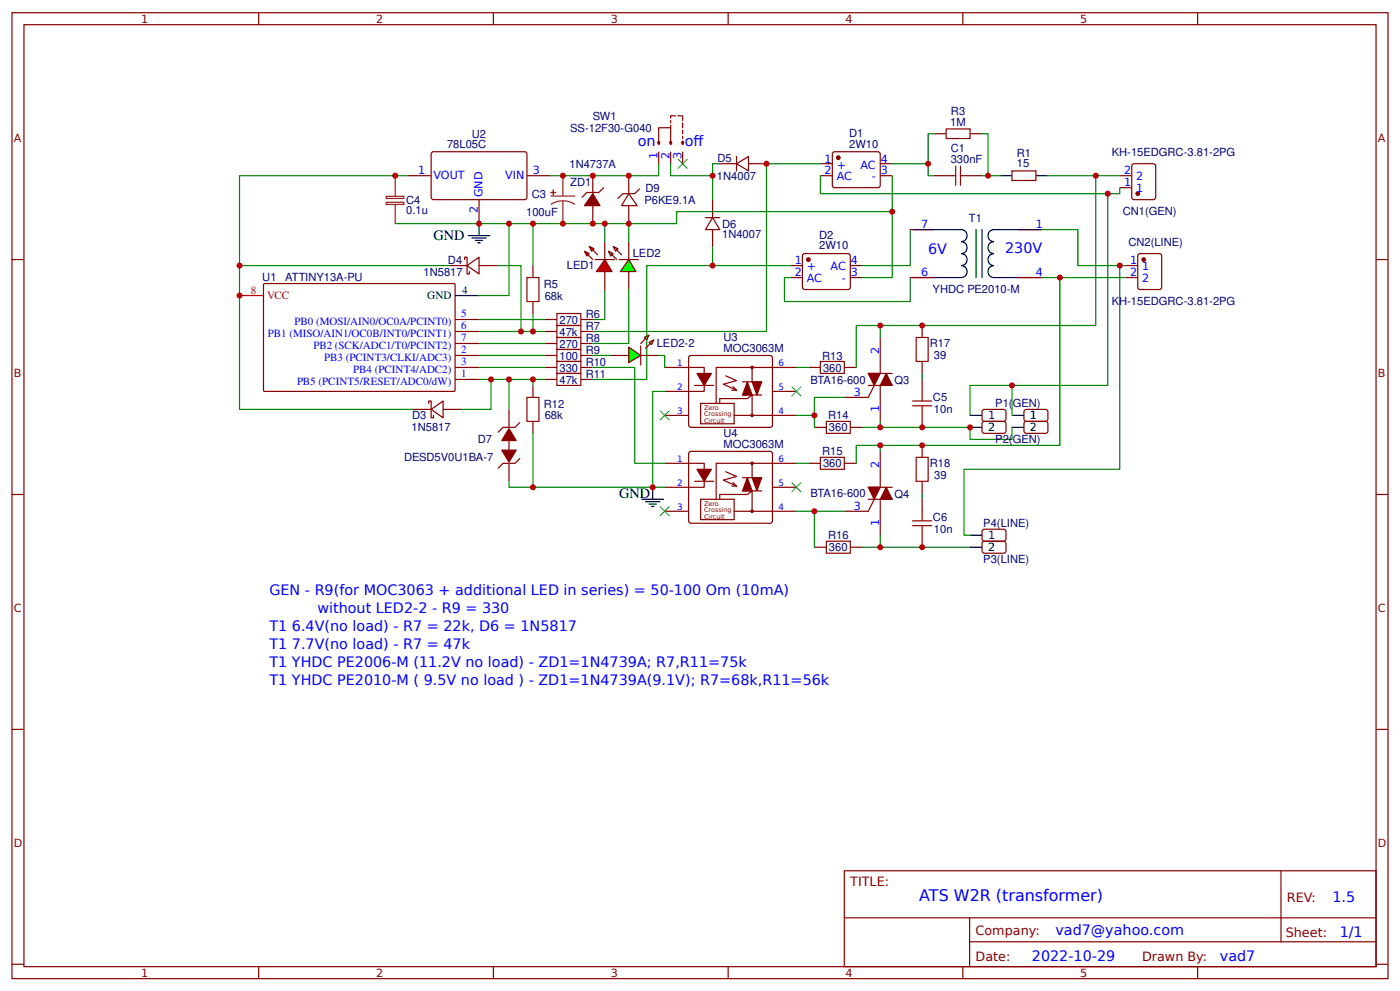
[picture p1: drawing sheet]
<svg xmlns="http://www.w3.org/2000/svg" width="309mm" height="219mm" viewBox="0 0 309 219" stroke-linecap="round" stroke-linejoin="round" font-family="sans-serif">
<g fill="none" stroke="#800" stroke-width=".26">
<path d="M2.6 2.8h304.1v213.3h-304.1zM5.3 5.5h298.7v207.9h-298.7zM57.1 2.8v2.7M109 2.8v2.7M160.9 2.8v2.7M212.7 2.8v2.7M264.6 2.8v2.7M90 38.8h5.2M95.5 33.6h20.7l.2 .4-.1 9.8-.4 .3-20.4-.1-.3-.4v-9.6zM116.4 38.8h5.3M131 38.8v4M158.7 36.1h4"/>
<path d="M162.7 36.1l2.7-1.5v3.1zM162.7 34.6v3.1M165.4 36.1h3.9M181.2 36.1h2.7M181.2 38.8h2.7M184 33.8l.4-.3 9.8 .1 .3 .4-.1 7.2-.5 .2h-9.8l-.2-.5zM194.5 36.1h2.6M194.5 38.8h2.6M206.4 29.5h2.6M214.3 29.5h2.7M223.6 37.7h5.3v2.1h-5.3zM247.4 38.8h2.6"/>
<path d="M250.1 36.4l.5-.3h4.2l.5 .3v7.2l-.2 .4-4.5 .1-.5-.3zM2.6 57.3h2.7M105.8 44.1v5.3M131 45.4v4M133.3 41.4l-1 1.1h-2.7l-1 1.1M138.9 53.3v4M138.9 60v3.9M155.8 48h3.2M157.4 48l1.6 2.7h-3.2zM157.4 44.1v3.9M157.4 50.7v4M174.6 58.6h2.7"/>
<path d="M177.5 56.1h10.1l.3 .4-.1 7.2-.5 .2h-9.8l-.2-.5v-6.9zM187.9 58.6h2.6M247.4 41.4h2.6M248.7 58.6h2.7M251.4 56.2l.5-.2h4.2l.5 .2v7.2l-.2 .5h-4.5l-.5-.2zM304 57.3h2.7M58.3 62.6h42.1l.1 .3v23.4l-.2 .1h-42l-.1-.3v-23.2zM100.5 75.8h5.3M100.5 73.2h5.3M100.5 70.5h5.3M100.5 78.5h5.3M174.6 61.3h2.7"/>
<path d="M187.9 61.3h2.6M248.7 61.3h2.7M91.3 90.4h3.9M94.7 89.1v-.6h.5v3.7h.6v-.5M95.2 90.4l2.7-1.9v3.7zM97.9 90.4h4M100.5 81.1h5.3M100.5 83.8h5.3M2.6 109.2h2.7M304 109.2h2.7M2.6 161h2.7M304 161h2.7"/>
<path d="M186.5 192.2h117.5v21.2h-117.5zM283 192.3v15.6M2.6 212.9h2.7M57.1 213.4v2.7M109 213.4v2.7M160.9 213.4v2.7M186.6 202.6h117.3M212.7 213.4v2.7M214.2 207.9h89.7M214.2 202.6v10.6M264.6 213.4v2.7M304 212.9h2.7"/>
</g>
<path d="M220.9 38.8h2.7M228.9 38.8h2.6M103.5 52h4.7M104.2 52.5h3.2M105 53.1h1.6M105.6 53.6h.5M105.8 49.4v2.6M100.5 65.2h5.3" fill="none" stroke="#000" stroke-width=".26"/>
<path d="M90 38.8h-37.1v51.6h38.4M158.7 36.1h-1.3v8M181.2 36.1h-11.9v37.1h-38.3M197.1 38.8v22.5h-6.6M206.4 29.5h-1.3v9.3h1.3M217 29.5h1.3v9.3M217 38.8h3.9M153.5 46.7h-4v2.7h-62.2M174.6 61.3h-1.3v5.3h27.8v-5.3" fill="none" stroke="#080" stroke-width=".26"/>
<path d="M209 28.5h5.3v2.1h-5.3z" fill="none" stroke="#a00000" stroke-width=".26"/>
<g fill="#800" stroke="#800" stroke-width=".26">
<path d="M131 42.8l1.6 2.6h-3.5z"/>
<circle cx="185.2" cy="34.8" r=".4"/>
<circle cx="178.6" cy="57.3" r=".4"/>
<circle cx="251.4" cy="42.8" r=".4"/>
<circle cx="252.7" cy="57.3" r=".4"/>
</g>
<path d="M52.9 65.2h5.3" fill="none" stroke="#f00" stroke-width=".26"/>
<g fill="#8d2323" stroke="#8d2323" stroke-width=".26">
<path d="M122.2 42l.1 1z"/>
<path d="M121.7 42.5h1.1z"/>
</g>
<path d="M87.3 38.8v4.5M124.4 38.8v4.5M85.3 43.3h3.9v.5h-3.9zM85.3 44.7h3.9v.4h-3.9zM87.3 45.1v4.3M121.7 43.3h5.3M124.4 44.3l-1.4 .2-1.3 .6M124.4 44.3l1.3 .2 1.3 .6M124.4 44.3v5.1" fill="none" stroke="#8d2323" stroke-width=".26"/>
<g fill="#0f0" stroke="#800" stroke-width=".26">
<path d="M135.5 54.4l1 .5-.5 .6z"/>
<path d="M134.4 55.5l1.1 .5-.6 .5z"/>
</g>
<g fill="#800" stroke="#800" stroke-width=".26">
<path d="M136.3 55.2l1 1.1z"/>
<path d="M135.2 56.3l1.1 1z"/>
</g>
<path d="M136.8 57.3h4.2" fill="none" stroke="#800" stroke-width=".26"/>
<path d="M138.9 57.3l1.6 2.7h-3.4z" fill="#0f0" stroke="#800" stroke-width=".26"/>
<g fill="none" stroke="#800" stroke-width=".26">
<path d="M206.4 38.8h2.6M214.3 38.8h2.7M152.4 78.5h18l.3 .5-.1 15.1-.5 .3-17.7-.1-.3-.5v-14.8zM194.5 74.5v7.9M146.8 81.1h8.8v5.3h-8.8M146.8 91.7h5.3M152.4 99.7h18l.3 .5-.1 15.1-.5 .2-17.7-.1-.3-.4v-14.8zM153.5 85.1h4.2M154.8 89.1h7.4v4.5h-7.4zM159 89.1v-1.1h6.1l1.1-.8v4.5h9.7M160.3 83l2.4 1-2.9 .8 2.9 1.3M161.7 86.1h1"/>
<path d="M161.9 85.4l.8 .7M162.2 91.7h4M164 84.3h4.3M164 87.2h4.3M166.2 81.1h-8v8M170.7 86.4h5.2M175.9 81.1h-9.7v3.2M191.8 85.1h5.3M191.8 82.4h5.3M193.1 85.1l-1.3 2.6h-5.3M194.5 85.1v7.9M194.5 99.6v8"/>
<path d="M146.8 102.3h8.8v5.3h-8.8M146.8 112.9h5.3M153.5 106.3h4.2M154.8 110.2h7.4v4.5h-7.4zM159 110.2v-1h6.1l1.1-.8v4.5h9.7M160.3 104.1l2.4 1.1-2.9 .8 2.9 1.3M161.7 107.3h1M161.9 106.5l.8 .8M162.2 112.9h4M164 105.5h4.3M164 108.4h4.3M166.2 102.3h-8v7.9"/>
<path d="M170.7 107.6h5.2M175.9 102.3h-9.7v3.2M191.8 107.6h5.3M191.8 110.2h5.3M193.1 110.2l-1.3 2.7h-5.3M194.5 110.2v8"/>
</g>
<g fill="#800" stroke="#800" stroke-width=".26">
<path d="M154 82.4h3.2l-1.6 2.7z"/>
<path d="M165.1 84.3l1.1 2.9h-2.2z"/>
<path d="M166.2 84.3h2.1l-1.1 2.9z"/>
<path d="M154 103.6h3.2l-1.6 2.7z"/>
<path d="M165.1 105.5l1.1 2.9h-2.2z"/>
<path d="M166.2 105.5h2.1l-1.1 2.9z"/>
<path d="M195.8 82.4l1.3 2.7h-2.6z"/>
<path d="M191.8 82.4h2.7l-1.4 2.7z"/>
<path d="M195.8 107.6l1.3 2.6h-2.6z"/>
<path d="M191.8 107.6h2.7l-1.4 2.6z"/>
<circle cx="166.2" cy="91.7" r=".26"/>
<circle cx="166.2" cy="81.1" r=".26"/>
<circle cx="166.2" cy="112.9" r=".26"/>
<circle cx="166.2" cy="102.3" r=".26"/>
</g>
<path d="M117.7 49.4v9.2M153.5 46.7h43.6M133.6 63.9v6.6h-2.6" fill="none" stroke="#080" stroke-width=".26"/>
<path d="M209 38.8h2.1M211.1 36.7v4.2M212.2 38.8h2.1M212.2 36.7v4.2" fill="none" stroke="#a00000" stroke-width=".26"/>
<path d="M133.6 57.3l1.6 2.7h-3.4z" fill="#f00" stroke="#800" stroke-width=".26"/>
<path d="M131.5 57.3h4.2" fill="none" stroke="#800" stroke-width=".26"/>
<g fill="#800" stroke="#800" stroke-width=".26">
<path d="M129.9 56.3l1.1 1z"/>
<path d="M131 55.2l1 1.1z"/>
</g>
<g fill="#f00" stroke="#800" stroke-width=".26">
<path d="M129.1 55.5l1.1 .5-.6 .5z"/>
<path d="M130.2 54.4l1 .5-.5 .6z"/>
</g>
<g fill="none" stroke="#800" stroke-width=".26">
<path d="M99.2 58.6h4M102.7 57.3v-.5h.5v3.7h.5v-.5M103.2 58.6l2.6-1.8v3.7zM105.8 58.6h4M117.7 58.6v2.7M133.6 53.3v4M133.6 60v3.9M117.7 66.6v2.6M120.4 70.5h2.6M120.4 73.2h2.6M120.4 75.8h2.6M120.4 78.5h2.6"/>
<path d="M128.3 70.5h2.7M128.3 73.2h2.7M128.3 75.8h2.7M128.3 78.5h2.7M203.7 71.9v2.6M203.7 79.8v2.6M117.7 85.1v2.6M117.7 93v2.7M120.4 81.1h2.6M120.4 83.8h2.6M128.3 81.1h2.7M128.3 83.8h2.7"/>
<path d="M178.6 81.1h2.6M179.9 94.4h2.7M186.5 81.1h2.7M187.9 94.4h2.6M203.7 83.8v2.6M203.7 91.7v2.7M203.7 98.3v2.7M217 90.6l.5-.2 4.5 .1 .2 .4v1.9l-.5 .2h-4.5l-.2-.5zM217 93.3l.5-.3 4.5 .1 .2 .5v1.8l-.5 .3-4.5-.1-.2-.5zM178.6 102.3h2.6M186.5 102.3h2.7M203.7 106.3v2.6"/>
<path d="M203.7 110.2v2.7M203.7 118.2v2.6M217 119.7l.5-.2 4.5 .1 .2 .4v1.9l-.5 .2h-4.5l-.2-.5zM217 117.1l.5-.3 4.5 .1 .2 .5v1.8l-.5 .3-4.5-.1-.2-.4zM179.9 120.8h2.7M187.9 120.8h2.6"/>
</g>
<g fill="none" stroke="#080" stroke-width=".26">
<path d="M145.5 36.1v2.7h-23.8M242.1 38.8v33.1h-47.6M52.9 58.6h46.3M109.8 58.6h5.3v14.6M112.4 49.4v15.8h-6.6M133.6 49.4v3.9M138.9 49.4v3.9M157.4 54.7v3.9h17.2M157.4 58.6h-14.5v25.2h-11.9M244.7 42.8v42.3h-30.4v6.6M105.8 70.5h14.6M105.8 75.8h14.6"/>
<path d="M105.8 78.5h14.6M117.7 69.2v4h-11.9M117.7 73.2h2.7M138.9 63.9v11.9h-7.9M194.5 74.5v-2.6h-5.3v9.2M234.2 61.3v37h-39.7M105.8 81.1h14.6M105.8 83.8h14.6M108.5 83.8v6.6h-6.6M117.7 95.7v11.9h26.5M117.7 83.8v1.3M131 81.1h9.2v21.2h6.6"/>
<path d="M146.8 86.4h-2.6v21.2h2.6M175.9 81.1h2.7M179.9 91.7v2.7M186.5 87.7h-6.6v4h-4M190.5 94.4h23.8v2.6h9.3v-2.6M194.5 99.6v-1.3h-5.3v4M194.5 93v1.4M203.7 82.4v1.4M175.9 102.3h2.7M175.9 112.9h10.6M179.9 112.9v7.9M194.5 118.2v2.6h-4"/>
<path d="M203.7 108.9v1.3M194.5 120.8h19.8"/>
</g>
<g fill="none" stroke="#a00000" stroke-width=".26">
<path d="M116.4 61.3h2.7v5.3h-2.7zM123 69.2h5.3v2.7h-5.3zM123 71.9h5.3v2.6h-5.3zM123 74.5h5.3v2.7h-5.3zM123 77.2h5.3v2.6h-5.3zM123 79.8h5.3v2.6h-5.3zM181.2 79.8h5.3v2.6h-5.3zM202.4 74.5h2.7v5.3h-2.7zM116.4 87.7h2.7v5.3h-2.7zM123 82.4h5.3v2.7h-5.3zM182.6 93h5.3v2.7h-5.3zM201.6 89.6h4.2"/>
<path d="M201.6 88.5h4.2M203.7 86.4v2.1M203.7 89.6v2.1M181.2 101h5.3v2.6h-5.3zM182.6 119.5h5.3v2.6h-5.3zM201.6 116h4.2M201.6 115h4.2M202.4 101h2.7v5.3h-2.7zM203.7 112.9v2.1M203.7 116v2.2"/>
</g>
<path d="M214.3 91.7h2.7M214.3 94.4h2.7M141.8 110.2h4.8M142.6 110.8h3.2M143.4 111.3h1.6M143.9 111.8h.6M144.2 107.6v2.6M214.3 118.2h2.7M214.3 120.8h2.7" fill="none" stroke="#000" stroke-width=".26"/>
<g fill="#000" stroke="#3c3" stroke-width=".26">
<path d="M145.8 90.6l2.1 2.2zM147.9 90.6l-2.1 2.2z"/>
<path d="M174.9 85.4l2.1 2.1zM177 85.4l-2.1 2.1z"/>
<path d="M145.8 111.8l2.1 2.1zM147.9 111.8l-2.1 2.1z"/>
<path d="M174.9 106.5l2.1 2.1zM177 106.5l-2.1 2.1z"/>
</g>
<path d="M138.9 76.6l2.7 1.9-2.7 1.6z" fill="#0f0" stroke="#800" stroke-width=".26"/>
<path d="M141.6 76.4v4.2" fill="none" stroke="#800" stroke-width=".26"/>
<g fill="#800" stroke="#800" stroke-width=".26">
<path d="M141.6 75.8l1-1z"/>
<path d="M142.6 76.9l1.1-1.1z"/>
</g>
<g fill="#0f0" stroke="#800" stroke-width=".26">
<path d="M142.3 74.5l1.1-.5-.5 1z"/>
<path d="M143.4 75.6l1.1-.6-.6 1.1z"/>
</g>
<g fill="none" stroke="#800" stroke-width=".26">
<path d="M138.9 38.8v4M145.5 31.1v.8l-.2-.5h.5l-.3 .5v-3.7h2.7v3.7l.2-.5h-.5l.3 .5v-.8M145.5 33.5v2.6M148.2 26.6v.5M148.2 27.7v.5M148.2 33.5v2.6M149.2 25.6h-1v.5M149.8 25.6h.7M150.8 31.1v.8l-.3-.5h.6l-.3 .5M150.8 25.6v1M150.8 27.1v1.1M150.8 28.7v.8"/>
<path d="M150.8 30.1v.5M150.8 33.5v2.6M138.9 42.8l1.9 2.6h-3.5zM138.9 45.4v4M141.3 41.7l-1.1 1.1h-2.6l-1.1 1M201.1 50.7h5.3M224.9 50.7h5.3M134.9 78.5h4M141.6 78.5h3.9M201.1 61.3h5.3M224.9 61.3h5.3M112.4 90.4v4"/>
<path d="M112.4 97.3v2.1M114.8 93.3l-1 1.1h-2.7l-1 1M226.3 90.6l.4-.2 4.5 .1 .3 .4-.1 1.9-.4 .2h-4.5l-.3-.5zM226.3 93.3l.4-.3 4.5 .1 .3 .5-.1 1.8-.4 .3-4.5-.1-.3-.5zM112.4 102.3v4M114.8 101.2l-1 1.1h-2.7l-1 1"/>
</g>
<g fill="none" stroke="#080" stroke-width=".26">
<path d="M148.2 36.1v2.7h9.2M181.2 38.8v4h66.2v-1.4M197.1 36.1h8M231.5 38.8h15.9M201.1 50.7v7.9h-10.6M230.2 50.7h7.9v7.9h10.6M247.4 58.6v45h-34.4v14.6h1.3M131 78.5h3.9M145.5 78.5h1.3v2.6M230.2 61.3h18.5M112.4 83.8v6.6M223.6 85.1v6.6"/>
<path d="M112.4 106.3v1.3h5.3"/>
</g>
<g fill="#800" stroke="#800" stroke-width=".26">
<path d="M110.9 99.4h3.1l-1.6 2.6z"/>
<path d="M112.4 94.6l1.6 2.7h-3.1z"/>
</g>
<path d="M201.7 50.7h10.6a1.32 1.32 0 0 1 1.4 1.3 1.32 1.32 0 0 1-1.4 1.3 1.32 1.32 0 0 1 1.4 1.4 1.32 1.32 0 0 1-1.4 1.3 1.32 1.32 0 0 1 1.4 1.3 1.32 1.32 0 0 1-1.4 1.3 1.32 1.32 0 0 1 1.4 1.4 1.32 1.32 0 0 1-1.4 1.3h-10.6M215.6 50.7v10.6M217 50.7v10.6M230.2 50.7h-10.6a1.32 1.32 0 0 0-1.3 1.3 1.32 1.32 0 0 0 1.3 1.3 1.32 1.32 0 0 0-1.3 1.4 1.32 1.32 0 0 0 1.3 1.3 1.32 1.32 0 0 0-1.3 1.3 1.32 1.32 0 0 0 1.3 1.3 1.32 1.32 0 0 0-1.3 1.4 1.32 1.32 0 0 0 1.3 1.3h10.6M223.6 91.7h2.6M223.6 94.4h2.6" fill="none" stroke="#000" stroke-width=".26"/>
<path d="M149.8 35.1l2.1 2.1zM151.9 35.1l-2.1 2.1z" fill="#000" stroke="#3c3" stroke-width=".26"/>
<g fill="#c00">
<circle cx="218.3" cy="38.8" r=".66"/>
<circle cx="105.8" cy="49.4" r=".66"/>
<circle cx="124.4" cy="49.4" r=".66"/>
<circle cx="117.7" cy="49.4" r=".66"/>
<circle cx="133.6" cy="49.4" r=".66"/>
<circle cx="112.4" cy="49.4" r=".66"/>
<circle cx="117.7" cy="73.2" r=".66"/>
<circle cx="169.3" cy="36.1" r=".66"/>
<circle cx="138.9" cy="49.4" r=".66"/>
<circle cx="144.2" cy="107.6" r=".66"/>
<circle cx="117.7" cy="83.8" r=".66"/>
<circle cx="108.5" cy="83.8" r=".66"/>
<circle cx="115.1" cy="73.2" r=".66"/>
<circle cx="52.9" cy="58.6" r=".66"/>
<circle cx="179.9" cy="91.7" r=".66"/>
<circle cx="179.9" cy="112.9" r=".66"/>
<circle cx="194.5" cy="71.9" r=".66"/>
<circle cx="194.5" cy="94.4" r=".66"/>
<circle cx="194.5" cy="120.8" r=".66"/>
<circle cx="203.7" cy="120.8" r=".66"/>
<circle cx="203.7" cy="94.4" r=".66"/>
<circle cx="203.7" cy="71.9" r=".66"/>
<circle cx="157.4" cy="58.6" r=".66"/>
<circle cx="124.4" cy="38.8" r=".66"/>
<circle cx="205.1" cy="36.1" r=".66"/>
<circle cx="242.1" cy="38.8" r=".66"/>
<circle cx="244.7" cy="42.8" r=".66"/>
<circle cx="197.1" cy="46.7" r=".66"/>
<circle cx="157.4" cy="38.8" r=".66"/>
<circle cx="52.9" cy="65.2" r=".66"/>
<circle cx="87.3" cy="38.8" r=".66"/>
<circle cx="112.4" cy="83.8" r=".66"/>
<circle cx="117.7" cy="107.6" r=".66"/>
<circle cx="203.7" cy="98.3" r=".66"/>
<circle cx="194.5" cy="98.3" r=".66"/>
<circle cx="234.2" cy="61.3" r=".66"/>
<circle cx="131" cy="49.4" r=".66"/>
<circle cx="131" cy="38.8" r=".66"/>
<circle cx="138.9" cy="38.8" r=".66"/>
<circle cx="223.6" cy="85.1" r=".66"/>
<circle cx="214.3" cy="94.4" r=".66"/>
<circle cx="247.4" cy="58.6" r=".66"/>
</g>
<text font-size="3.5" fill="#00f" x="203.1" y="199">ATS W2R (transformer)</text>
<g font-size="3.2" fill="#00f">
<text x="140.9" y="32.1">on</text>
<text x="151.3" y="32.1">of</text>
<text x="153.2" y="32.1">f</text>
<text x="205.1" y="56">6V</text>
<text x="222.1" y="55.9">230V</text>
<text x="59.5" y="131.4">GEN - R9(for MOC3063 + additional LED in series) = 50-100 Om (10mA)</text>
<text x="70.1" y="135.4">without LED2-2 - R9 = 330</text>
<text x="59.5" y="139.3">T1 6.4V(no load) - R7 = 22k, D6 = 1N5817</text>
<text x="59.5" y="143.3">T1 7.7V(no load) - R7 = 47k</text>
<text x="59.5" y="147.3">T1 YHDC PE2006-M (11.2V no load) - ZD1=1N4739A; R7,R11=75k</text>
<text x="59.5" y="151.2">T1 YHDC PE2010-M ( 9.5V no load ) - ZD1=1N4739A(9.1V); R7=68k,R11=56k</text>
<text x="294.4" y="199.2">1.5</text>
<text x="233.2" y="206.4">vad7@yahoo.com</text>
<text x="296" y="206.9">1/1</text>
<text x="228" y="212.2">2022-10-29</text>
<text x="269.5" y="212.2">vad7</text>
</g>
<g font-size="3.2">
<text x="95.8" y="53.1">GND</text>
<text x="136.8" y="110">GND</text>
</g>
<g font-size="2.8" fill="#800">
<text x="187.9" y="195.7">TITLE:</text>
<text x="284.3" y="199.2">REV:</text>
<text x="215.5" y="206.3">Company:</text>
<text x="284.1" y="206.8">Sheet:</text>
<text x="215.5" y="212.1">Date:</text>
<text x="252.3" y="212.2">Drawn By:</text>
</g>
<g font-size="2.5" fill="#800">
<text x="31.2" y="5.1">1</text>
<text x="83.1" y="5.1">2</text>
<text x="134.9" y="5.1">3</text>
<text x="186.8" y="5.1">4</text>
<text x="238.7" y="5.1">5</text>
<text x="3" y="31.4">A</text>
<text x="304.4" y="31.4">A</text>
<text x="3" y="83.2">B</text>
<text x="304.4" y="83.2">B</text>
<text x="3" y="135.1">C</text>
<text x="304.4" y="135.1">C</text>
<text x="3" y="187">D</text>
<text x="304.4" y="187">D</text>
<text x="31.2" y="215.7">1</text>
<text x="83.1" y="215.7">2</text>
<text x="134.9" y="215.7">3</text>
<text x="186.8" y="215.7">4</text>
<text x="238.7" y="215.7">5</text>
</g>
<g font-size="2.5" fill="#000080">
<text x="125.9" y="29.1">SS-12F30-G040</text>
<text x="130.9" y="26.4">SW1</text>
<text x="210" y="27.7">1М</text>
<text x="210.1" y="25.3">R3</text>
<text x="98.8" y="32.7">78L05C</text>
<text x="104.3" y="30.4">U2</text>
<text x="158.5" y="35.7">D5</text>
<text x="187.6" y="32.6">2W10</text>
<text x="187.6" y="30.2">D1</text>
<text x="210" y="35.9">330nF</text>
<text x="210" y="33.6">C1</text>
<text x="224.6" y="34.6">R1</text>
<text x="245.6" y="34.5">KH-15EDGRC-3.81-2PG</text>
<text x="125.8" y="37">1N4737A</text>
<text x="126" y="41">ZD1</text>
<text x="158.4" y="39.7">1N4007</text>
<text x="224.6" y="36.9">15</text>
<text x="89.7" y="47.3">0.1u</text>
<text x="89.7" y="45">C4</text>
<text x="116.2" y="47.6">100uF</text>
<text x="117.5" y="43.7">C3</text>
<text x="142.4" y="44.9">P6KE9.1A</text>
<text x="142.6" y="42.3">D9</text>
<text x="248" y="47.6">CN1(GEN)</text>
<text x="159.5" y="52.6">1N4007</text>
<text x="159.5" y="50.3">D6</text>
<text x="181" y="52.7">D2</text>
<text x="214.1" y="48.9">T1</text>
<text x="99" y="58.2">D4</text>
<text x="125.2" y="59.5">LED1</text>
<text x="139.8" y="56.8">LED2</text>
<text x="181" y="55.1">2W10</text>
<text x="249.3" y="54.4">CN2(LINE)</text>
<text x="58" y="62.1">U1</text>
<text x="63" y="62.1">ATTINY13A-PU</text>
<text x="93.6" y="60.9">1N5817</text>
<text x="120.1" y="63.5">R5</text>
<text x="206" y="64.8">YHDC PE2010-M</text>
<text x="120.3" y="66.2">68k</text>
<text x="123.6" y="71.4">270</text>
<text x="129.4" y="70.1">R6</text>
<text x="245.6" y="67.4">KH-15EDGRC-3.81-2PG</text>
<text x="123.6" y="76.7">270</text>
<text x="123.6" y="74.1">47k</text>
<text x="129.4" y="72.8">R7</text>
<text x="129.4" y="75.4">R8</text>
<text x="145.1" y="76.7">LED2-2</text>
<text x="159.8" y="77.7">MOC3063M</text>
<text x="159.8" y="75.4">U3</text>
<text x="205.4" y="76.7">R17</text>
<text x="123.6" y="79.4">100</text>
<text x="123.6" y="82">330</text>
<text x="129.4" y="78.1">R9</text>
<text x="129.4" y="80.7">R10</text>
<text x="129.4" y="83.4">R11</text>
<text x="181.6" y="79.4">R13</text>
<text x="181.8" y="82">360</text>
<text x="206.3" y="79.3">39</text>
<text x="120.1" y="90">R12</text>
<text x="123.6" y="84.7">47k</text>
<text x="179.1" y="84.7">BTA16-600</text>
<text x="197.6" y="84.7">Q3</text>
<text x="206.1" y="88.6">C5</text>
<text x="219.9" y="89.9">P1(GEN)</text>
<text x="90.9" y="95.2">1N5817</text>
<text x="91" y="92.6">D3</text>
<text x="120.3" y="92.6">68k</text>
<text x="182.9" y="92.6">R14</text>
<text x="183.1" y="95.3">360</text>
<text x="206.3" y="91.2">10n</text>
<text x="89.3" y="101.9">DESD5V0U1BA-7</text>
<text x="105.6" y="97.9">D7</text>
<text x="159.8" y="98.8">MOC3063M</text>
<text x="159.8" y="96.5">U4</text>
<text x="181.6" y="100.5">R15</text>
<text x="219.9" y="97.9">P2(GEN)</text>
<text x="181.8" y="103.2">360</text>
<text x="205.4" y="103.2">R18</text>
<text x="206.4" y="105.8">39</text>
<text x="179.1" y="109.8">BTA16-600</text>
<text x="197.6" y="109.9">Q4</text>
<text x="182.9" y="119.1">R16</text>
<text x="206.1" y="115.1">C6</text>
<text x="206.3" y="117.7">10n</text>
<text x="217.2" y="116.4">P4(LINE)</text>
<text x="183.1" y="121.7">360</text>
<text x="217.2" y="124.3">P3(LINE)</text>
</g>
<g font-size="2.5" fill="#00f">
<text x="145.3" y="35.1" transform="rotate(-90 145.3 35.1)">1</text>
<text x="147.9" y="35.1" transform="rotate(-90 147.9 35.1)">2</text>
<text x="150.5" y="35.1" transform="rotate(-90 150.5 35.1)">3</text>
<text x="182.2" y="35.9">1</text>
<text x="194.6" y="35.9">4</text>
<text x="92.4" y="38.5">1</text>
<text x="95.8" y="39.6">VOUT</text>
<text x="111.6" y="39.6">VIN</text>
<text x="117.7" y="38.5">3</text>
<text x="182.2" y="38.5">2</text>
<text x="184.9" y="37.2">+</text>
<text x="184.9" y="39.8">AC</text>
<text x="190.1" y="37.2">AC</text>
<text x="192.6" y="39.8">-</text>
<text x="194.6" y="38.5">3</text>
<text x="248.3" y="41.2">1</text>
<text x="248.3" y="38.5">2</text>
<text x="251" y="39.8">2</text>
<text x="105.6" y="47" transform="rotate(-90 105.6 47)">2</text>
<text x="106.6" y="43.6" transform="rotate(-90 106.6 43.6)">GND</text>
<text x="251" y="42.5">1</text>
<text x="203.5" y="50.4">7</text>
<text x="228.9" y="50.4">1</text>
<text x="175.6" y="58.4">1</text>
<text x="178.2" y="59.7">+</text>
<text x="183.5" y="59.7">AC</text>
<text x="188" y="58.4">4</text>
<text x="249.7" y="58.4">1</text>
<text x="252.3" y="59.7">1</text>
<text x="175.6" y="61">2</text>
<text x="178.2" y="62.3">AC</text>
<text x="186" y="62.3">-</text>
<text x="188" y="61">3</text>
<text x="203.5" y="61">6</text>
<text x="228.9" y="61">4</text>
<text x="249.7" y="61">2</text>
<text x="252.3" y="62.3">2</text>
<text x="194.2" y="78.2" transform="rotate(-90 194.2 78.2)">2</text>
<text x="188.7" y="87.5">3</text>
<text x="194.2" y="90.9" transform="rotate(-90 194.2 90.9)">1</text>
<text x="194.2" y="103.3" transform="rotate(-90 194.2 103.3)">2</text>
<text x="188.7" y="112.6">3</text>
<text x="194.2" y="116" transform="rotate(-90 194.2 116)">1</text>
</g>
<g font-size="2.5" fill="#f00">
<text x="55.4" y="65">8</text>
<text x="59" y="66">VCC</text>
</g>
<g font-size="2.5">
<text x="102.1" y="65">4</text>
<text x="94.4" y="66">GND</text>
<text x="218.3" y="92.5">1</text>
<text x="218.3" y="95.1">2</text>
<text x="227.5" y="92.5">1</text>
<text x="227.5" y="95.1">2</text>
<text x="218.3" y="119">1</text>
<text x="218.3" y="121.6">2</text>
</g>
<g font-size="2.4" fill="#00f">
<text x="65.1" y="71.7">PB0 (MOSI/AIN0/OC0A/PCINT0)</text>
<text x="101.9" y="70">5</text>
<text x="59.2" y="74.4">PB1 (MISO/AIN1/OC0B/INT0/PCINT1)</text>
<text x="69.3" y="77">PB2 (SCK/ADC1/T0/PCINT2)</text>
<text x="101.9" y="75.3">7</text>
<text x="101.9" y="72.7">6</text>
<text x="101.9" y="77.9">2</text>
<text x="71.6" y="79.7">PB3 (PCINT3/CLKI/ADC3)</text>
<text x="78.1" y="82.3">PB4 (PCINT4/ADC2)</text>
<text x="101.9" y="80.6">3</text>
<text x="101.9" y="83.2">1</text>
<text x="65.6" y="85">PB5 (PCINT5/RESET/ADC0/dW)</text>
</g>
<g font-size="1.9" fill="#00f">
<text x="149.6" y="80.9">1</text>
<text x="172" y="80.9">6</text>
<text x="149.6" y="86.1">2</text>
<text x="172" y="86.1">5</text>
<text x="149.6" y="91.4">3</text>
<text x="172" y="91.4">4</text>
<text x="149.6" y="102">1</text>
<text x="149.6" y="107.3">2</text>
<text x="172" y="107.3">5</text>
<text x="172" y="102">6</text>
<text x="149.6" y="112.6">3</text>
<text x="172" y="112.6">4</text>
</g>
<g font-size="1.4" fill="#800">
<text x="155.6" y="90.5">Zero</text>
<text x="155.6" y="91.9">Crossing</text>
<text x="155.6" y="93.3">Circuit</text>
<text x="155.6" y="111.6">Zero</text>
<text x="155.6" y="113.1">Crossing</text>
<text x="155.6" y="114.5">Circuit</text>
</g>
</svg>
